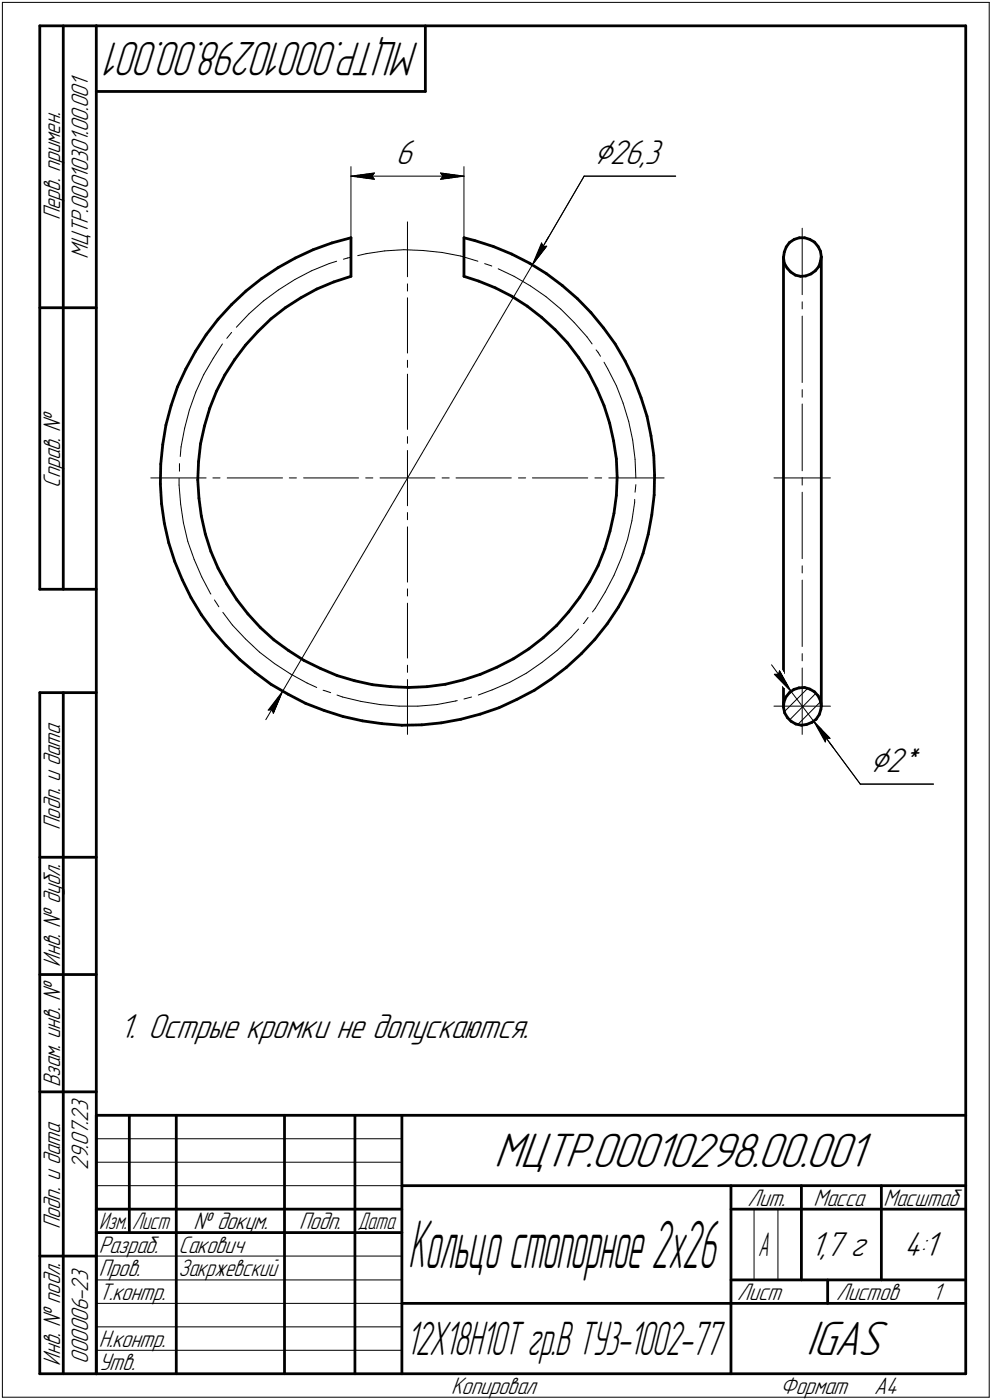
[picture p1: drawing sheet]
<svg xmlns="http://www.w3.org/2000/svg" width="211mm" height="298mm" viewBox="0 0 211 298" stroke-linecap="round" stroke-linejoin="round" font-family="sans-serif">
<g fill="none" stroke="#000" stroke-width=".59">
<path d="M8.5 5.5v120zM8.5 5.5h12zM13.5 5.5v120zM20.5 5.5v287zM20.5 5.5h185zM20.5 19.5h70zM90.5 5.5v14zM205.5 5.5v287zM55.6 59.4l3.6-2.4zM59.2 57l3.6-2.1zM62.8 54.9l3.8-1.7zM66.6 53.2l4-1.5z"/>
<path d="M70.6 51.7l4.1-1.1zM74.7 50.6v8.2zM98.7 50.6v8.2zM98.7 50.6l2.3 .6zM98.7 58.8l3.2 1.1zM101 51.2l4 1.3zM101.9 59.9l3.5 1.4zM105 52.5l3.9 1.6zM108.9 54.1l3.8 1.9zM112.7 56l3.5 2.3zM116.2 58.3l3.4 2.5zM166.7 54.9l.2 1.1z"/>
<path d="M166.7 54.7v95.7zM166.9 53.7l-.2 1.2zM166.9 56l.6 1.1zM167.3 52.6l-.4 1.1zM167.5 57.1l.7 .8zM168 51.6l1-.6zM168 51.6l-.7 1zM168.2 57.9l1 .7zM169 51l1.1-.4zM169.2 58.6l1.1 .2zM170.1 50.6h1.1zM170.3 58.8h1.1z"/>
<path d="M171.2 50.6l1.1 .4zM171.4 58.8l1.2-.5zM172.3 51l1 .6zM172.6 58.3l.9-.6zM173.3 51.6l.8 .9zM174.1 52.5l.5 1zM174.2 56.7l-.7 1zM174.6 53.5l.2 1.2zM174.6 55.6l-.4 1.1zM174.8 54.7l-.2 .9zM174.8 54.7v95.7zM8.5 65.5h12z"/>
<path d="M39.5 78.6l-1.7 3.8zM41.6 74.8l-2.1 3.8zM43.9 71.3l-2.3 3.5zM46.4 68l-2.5 3.3zM47.8 79.8l-1.7 3.5zM49.3 64.9l3-2.9zM49.3 64.9l-2.9 3.1zM50 76.5l-2.2 3.3zM52.2 73.5l-2.2 3zM52.3 62l3.3-2.6zM54.9 70.6l2.8-2.7zM54.9 70.6l-2.7 2.9z"/>
<path d="M57.7 67.9l3-2.4zM60.7 65.5l3.3-2.1zM64 63.4l3.4-1.8zM67.4 61.6l3.6-1.6zM71 60l3.7-1.2zM105.4 61.3l3.5 1.8zM108.9 63.1l3.3 2.1zM112.2 65.2l3 2.4zM115.2 67.6l2.9 2.6zM118.1 70.2l2.6 2.8zM119.6 60.8l3.3 2.8zM120.7 73l2.4 3.1z"/>
<path d="M122.9 63.6l2.8 2.9zM123.1 76.1l2.1 3.2zM125.2 79.3l1.8 3.5zM125.7 66.5l2.7 3.3zM128.4 69.8l2.5 3.4zM130.9 73.2l2.1 3.7zM133 76.9l1.9 3.8zM34.2 98.8l-.1 4.2zM34.6 94.7l-.4 4.1zM35.3 90.5l-.7 4.2zM36.4 86.4l-1.1 4.1zM37.8 82.4l-1.4 4z"/>
<path d="M42.2 98.3l-.1 3.9zM42.7 94.5l-.5 3.8zM43.5 90.7l-.8 3.8zM44.6 87l-1.1 3.7zM46.1 83.3l-1.5 3.7zM127 82.8l1.5 3.6zM128.5 86.4l1.2 3.7zM129.7 90.1l.9 3.8zM130.6 93.9l.5 3.8zM131.1 97.7l.2 3.9zM134.9 80.7l1.5 4zM136.4 84.7l1.3 3.9z"/>
<path d="M137.7 88.6l.8 4.2zM138.5 92.8l.6 4.1zM139.1 96.9l.2 4.3zM34.1 103l.3 4.3zM34.4 107.3l.6 4.1zM35 111.4l.9 4.2zM35.9 115.6l1.3 3.9zM37.2 119.5l1.6 3.9zM42.1 102.2l.2 3.9zM42.3 106.1l.5 3.8zM42.8 109.9l.9 3.8zM43.7 113.7l1.2 3.7z"/>
<path d="M44.9 117.4l1.5 3.6zM128.7 116.8l-1.4 3.7zM129.8 113.1l-1.1 3.7zM130.6 109.3l-.8 3.8zM131.1 105.5l-.5 3.8zM131.3 101.6l-.2 3.9zM136.8 117.9l-1.4 3.9zM137.9 113.8l-1.1 4.1zM138.7 109.6l-.8 4.2zM139.2 105.4l-.5 4.2zM139.3 101.2l-.1 4.2zM8.5 125.5h12z"/>
<path d="M38.8 123.4l1.8 3.9zM40.6 127.3l2.2 3.6zM42.8 130.9l2.5 3.4zM45.3 134.3l2.8 3.2zM46.4 121l1.9 3.4zM48.1 137.5l3 3zM48.3 124.4l2.1 3.3zM50.4 127.7l2.3 3zM52.7 130.7l2.7 2.9zM55.4 133.6l2.9 2.6zM58.3 136.2l3.1 2.3zM61.4 138.5l3.3 2.1z"/>
<path d="M112.5 138.2l3.1-2.4zM115.6 135.8l2.8-2.6zM121 130.3l-2.6 2.9zM123.4 127.2l-2.4 3.1zM125.5 123.9l-2.1 3.3zM126.6 136.1l-2.9 3.1zM127.3 120.5l-1.8 3.4zM129.2 132.8l-2.6 3.3zM131.6 129.3l-2.4 3.5zM133.6 125.6l-2 3.7zM135.4 121.8l-1.8 3.8zM8.5 147.5v145z"/>
<path d="M8.5 147.5h12zM13.5 147.5v145zM51.1 140.5l3.2 2.7zM54.3 143.2l3.4 2.5zM57.7 145.7l3.6 2.1zM61.3 147.8l3.7 2zM64.7 140.6l3.5 1.7zM65 149.8l4 1.5zM68.2 142.3l3.5 1.5zM69 151.3l4 1.3zM71.7 143.8l3.7 1.1zM73 152.6l4.1 .9z"/>
<path d="M75.4 144.9l3.8 .9zM77.1 153.5l4.2 .6zM79.2 145.8l3.9 .4zM81.3 154.1l4.2 .3zM83.1 146.2l3.9 .2zM85.5 154.4l4.2-.1zM87 146.4l3.8-.2zM89.7 154.3l4.2-.4zM90.8 146.2l3.9-.5zM93.9 153.9l4.1-.7zM94.7 145.7l3.9-.9zM98 153.2l4.2-1.1z"/>
<path d="M98.6 144.8l3.6-1.2zM102.2 152.1l4-1.4zM102.2 143.6l3.5-1.5zM105.7 142.1l3.5-1.8zM106.2 150.7l3.8-1.8zM109.2 140.3l3.3-2.1zM110 148.9l3.7-1.9zM113.7 147l3.6-2.4zM117.3 144.6l3.3-2.5zM120.6 142.1l3.1-2.9zM166.7 150.6l.3 1.2zM166.8 149.5l-.1 1.1z"/>
<path d="M167 151.8l.6 1zM167.2 148.4l-.4 1.1zM167.6 152.8l.7 .8zM168 147.5l.9-.7zM168 147.5l-.8 .9zM168.3 153.6l1 .6zM168.9 146.8l1.1-.3zM169.3 154.2l1.2 .2zM170 146.5l1.2-.1zM170.5 154.4l1.1-.1zM171.2 146.4l1.1 .3zM171.6 154.3l1.1-.5z"/>
<path d="M172.3 146.7l1 .6zM172.7 153.8l1-.6zM173.3 147.3l.8 .9zM174.1 148.2l.5 1.1zM174.3 152.1l-.6 1.1zM174.6 149.3l.2 1.1zM174.7 151l-.4 1.1zM174.8 150.4l-.1 .6zM8.5 182.5h12zM8.5 207.5h12zM8.5 232.5h12zM20.5 237.5h185z"/>
<path d="M20.5 237.5v55zM27.5 237.5v25zM37.5 237.5v55zM60.5 237.5v55zM75.5 237.5v55zM85.5 237.5v55zM20.5 257.5h65zM85.5 252.5h120zM155.5 252.5v40zM155.5 257.5h15zM170.5 252.5v20zM170.5 257.5h35z"/>
<path d="M187.5 252.5v20zM8.5 267.5h12zM20.5 262.5h65zM85.5 277.5h70zM155.5 277.5h50zM155.5 272.5h50zM176.1 272.5v5zM8.5 292.5h12zM20.5 292.5h185z"/>
</g>
<g fill="none" stroke="#000" stroke-width=".21">
<path d="M.5 .5v297zM.5 .5h210zM210.5 .5v297zM74.7 35.5v15.1zM74.7 37.5l5-.7zM74.7 37.5l5 .7zM74.7 37.5h24zM79.2 37.5l.5 .7zM79.7 36.8l-.5 .7zM93.7 38.2l5-.7zM93.7 36.8l.5 .7zM93.7 36.8l5 .7z"/>
<path d="M94.2 37.5l-.5 .7zM98.7 35.5v15.1zM124.3 37.5l-11 18.9zM124.3 37.5h19.5zM62.7 59.5l3.6-1.8zM66.3 57.7l3.7-1.6zM70 56.1l1.6-.5zM73.1 55.2l.8-.3zM73.9 54.9l.8-.1zM76.1 54.4l1.8-.4zM77.9 54l4-.6zM81.9 53.4l4-.2z"/>
<path d="M85.9 53.2l4.1 .1zM86.7 47.2v11.7zM90 53.3l4.1 .5zM94.1 53.8l3.9 .7zM98 54.5l3.7 1.1zM103.1 56.1l1.5 .5zM106 57.2l3.4 1.6zM109.4 58.8l3.5 2.1zM113.3 56.4l-53.2 90.8zM115.2 51.7l.4 .8zM115.2 51.7l-1.9 4.7zM115.6 52.5l.7-.1z"/>
<path d="M116.3 52.4l-3 4zM116.8 50.4l-3.5 6zM170.7 48.6v14.1zM43.3 79.8l-1.6 3.7zM45.4 76.3l-2.1 3.5zM47.3 73.2l-1.9 3.1zM49.3 70.8l-1 1.3zM53 66.8l3-2.7zM53 66.8l-2.7 2.9zM56 64.1l3.3-2.4zM59.3 61.7l3.4-2.2zM86.7 60.5v1.5z"/>
<path d="M86.7 63.4v11.8zM86.7 76.7v1.5zM86.7 79.7v11.7zM112.9 60.9l3.3 2.3zM116.2 63.2l3.1 2.6zM119.3 65.8l2.9 2.9zM122.2 68.7l2.7 3zM124.9 71.7l1.1 1.5zM126.8 74.5l.5 .5zM127.3 75l.5 .9zM128.5 77.1l.8 1.4zM129.3 78.5l1.8 3.6z"/>
<path d="M170.7 64.3v1.5zM170.7 67.3v14.1zM38.2 98.7v.5zM38.2 99.2v1.1zM38.5 95.2l-.1 2zM39.3 91.2l-.8 4zM40.3 87.3l-1 3.9zM41.7 83.5l-1.4 3.8zM86.7 93v1.4zM86.7 95.9v5.9zM131.1 82.1l1.5 3.8zM132.6 85.9l1.2 3.8z"/>
<path d="M133.8 89.7l.8 4zM134.6 93.7l.5 4.1zM135.1 97.8l.2 4zM170.7 83v1.6zM170.7 86v14.2zM32.1 101.8h11.8zM38.1 101.9v1.4zM38.1 103.3l.3 4.1zM38.4 107.4l.6 3.9zM39 111.3l1 4zM40 115.3l1.3 3.8zM41.3 119.1l1.6 3.8z"/>
<path d="M45.3 101.8h1.5zM48.3 101.8h11.8zM61.6 101.8h1.5zM64.6 101.8h11.7zM77.8 101.8h1.5zM80.9 101.8h5.8zM86.7 101.8h5.8zM86.7 112.2v11.8zM86.7 109.1v1.6zM86.7 101.8v5.9zM94.1 101.8h1.5zM97 101.8h11.8z"/>
<path d="M110.3 101.8h1.5zM113.3 101.8h11.8zM126.6 101.8h1.4zM129.5 101.8h11.8zM132.2 118.7l-1.6 3.8zM133.5 114.9l-1.3 3.8zM134.5 110.9l-1 4zM135 106.9l-.5 4zM135 106.3v.6zM135.3 103.2l-.2 1.6zM164.7 101.8h12zM170.7 101.7v1.6z"/>
<path d="M170.7 104.8v14.2zM42.9 122.9l1.9 3.5zM44.8 126.4l.1 .1zM45.6 127.8l1 1.4zM47.4 130.4l2 2.7zM49.4 133.1l2.8 3zM52.2 136.1l3 2.8zM55.2 138.9l3.2 2.4zM86.7 128.4v11.7zM86.7 125.4v1.5zM118.5 138.5l3-2.8zM123.1 133.9l-1.6 1.8z"/>
<path d="M124.1 132.8h.1M125.1 131.5l-.9 1.3zM126.7 129.5l-.6 .8zM128.8 126.1l-2.1 3.4zM130.6 122.5l-1.8 3.6zM170.7 120.5v1.5zM170.7 123.5v14.2zM170.7 139.2v1.5zM57.1 151.2l.7-.1zM57.8 151.1l.4 .8zM58.4 141.3l3.4 2.2zM60.1 147.2l-3 4z"/>
<path d="M60.1 147.2l-1.9 4.7zM60.1 147.2l-3.5 6zM61.8 143.5l3.6 2zM65.4 145.5l2 .9zM68.7 147l.4 .1zM69.1 147.1l1.3 .4zM71.7 148l1.2 .4zM72.9 148.4l3.9 1zM76.8 149.4l4.1 .6zM80.9 150l4 .4zM84.9 150.4h4zM86.7 144.7v11.7z"/>
<path d="M86.7 141.6v1.6zM88.9 150.4l4.1-.4zM93 150l3.9-.7zM96.9 149.3l.4-.1zM98.7 148.8l1.6-.4zM101.8 148l2.9-1.1zM104.7 146.9l3.8-1.6zM108.5 145.3l3.5-2zM112 143.3l3.3-2.2zM115.3 141.1l3.2-2.6zM164.2 141.6l4.1 5.6zM164.7 150.4h12z"/>
<path d="M164.8 143.6h.8zM164.8 143.6l3.5 3.6zM165.9 142.8l2.4 4.4zM165.9 142.8l-.3 .8zM166.9 151.6l5-5zM167.3 148.3l1.3-1.2zM168.3 147.2l4.8 6.4zM169.8 154.3l4.8-4.9zM170.7 142.2v14.2zM173.1 153.6l9.9 13.4zM173.1 153.6l2.5 4.4zM173.1 153.6l3.5 3.6z"/>
<path d="M173.1 153.6l4.2 5.6zM173.6 147.7l-5.6 5.6zM175.8 157.2l-.2 .8zM175.8 157.2h.8zM183 167h15.6zM20.5 247.5h65zM20.5 252.5h65zM20.5 242.5h65zM160.4 257.5v15zM165.5 257.5v15zM20.5 267.5h65zM20.5 272.5h65z"/>
<path d="M20.5 277.5h65zM.5 297.5h210zM20.5 282.5h65zM20.5 287.5h65z"/>
</g>
<g fill="#fff" stroke="#fff" stroke-width=".21">
<path d="M59.9 147.4h.2zM59.8 147.5h.3zM59.7 147.6h.4zM59.6 147.7h.5zM59.4 147.7h.7zM59.4 147.8h.7zM59.2 147.9h.8zM59.1 148h.9zM59 148.1h1zM58.8 148.2h1.2zM58.8 148.3h1.2zM58.6 148.3h1.4zM58.6 148.4h1.4zM58.5 148.5h1.4zM58.4 148.6h1.5zM58.3 148.7h1.6zM58.3 148.8h1.6zM58.3 148.8h1.6zM58.2 148.9h1.7zM58.1 149h1.8zM58.1 149.1h1.8zM58 149.2h1.9zM57.9 149.3h2zM57.8 149.4h2zM57.7 149.4h2.1zM57.7 149.5h2zM57.7 149.6h2zM57.6 149.7h2.1zM57.5 149.8h2.1zM57.5 149.9h2.1zM57.4 149.9h2.1zM57.3 150h2.2zM57.2 150.1h2.3zM57.2 150.2h2.2zM57.1 150.3h2.3zM57.1 150.4h2.3zM57 150.5h2.4zM56.9 150.5h2.4zM56.9 150.6h2.4zM56.8 150.7h2.5zM56.7 150.8h2.5zM56.6 150.9h2.6zM56.6 151h2.5zM56.6 151h2.5zM56.5 151.1h2.6zM56.4 151.2h2.6zM56.3 151.3h2.7zM56.5 151.4h2.4zM56.6 151.5h2.3zM56.7 151.6h2.1zM56.8 151.6h2zM57 151.7h1.8zM57.1 151.8h1.7zM57.2 151.9h1.6zM57.3 152h1.4zM57.5 152.1h1.2zM57.7 152.1h1zM57.8 152.2h.8zM58 152.3h.6zM58.2 152.4h.3zM58.3 152.5h.2z"/>
<path d="M115 51.1h.1zM115 51.2h.3zM114.9 51.3h.6zM114.9 51.4h.8zM114.8 51.5h1zM114.8 51.6h1.2zM114.8 51.6h1.3zM114.7 51.7h1.5zM114.7 51.8h1.7zM114.6 51.9h2zM114.6 52h2.1zM114.6 52.1h2.2zM114.6 52.2h2.4zM114.6 52.2h2.5zM114.5 52.3h2.6zM114.5 52.4h2.5zM114.4 52.5h2.5zM114.4 52.6h2.4zM114.4 52.7h2.4zM114.3 52.7h2.5zM114.3 52.8h2.4zM114.2 52.9h2.4zM114.2 53h2.4zM114.2 53.1h2.3zM114.1 53.2h2.3zM114.1 53.3h2.2zM114 53.3h2.2zM114 53.4h2.2zM114 53.5h2.2zM114 53.6h2.1zM114 53.7h2zM113.9 53.8h2.1zM113.9 53.8h2zM113.8 53.9h2zM113.8 54h1.9zM113.8 54.1h1.9zM113.7 54.2h2zM113.7 54.3h1.9zM113.6 54.4h1.9zM113.6 54.4h1.8zM113.5 54.5h1.9zM113.5 54.6h1.8zM113.5 54.7h1.7zM113.5 54.8h1.6zM113.5 54.9h1.6zM113.5 54.9h1.6zM113.5 55h1.5zM113.5 55.1h1.4zM113.5 55.2h1.3zM113.5 55.3h1.2zM113.5 55.4h1.1zM113.5 55.5h1.1zM113.5 55.5h.9zM113.5 55.6h.8zM113.5 55.7h.7zM113.4 55.8h.6zM113.4 55.9h.6zM113.4 56h.5zM113.4 56h.4zM113.4 56.1h.2zM113.4 56.2h.1z"/>
<path d="M126.3 29.2h15.4zM126.3 29.3h15.4zM126.3 29.4h15.4zM126.3 29.5h15.4zM126.3 29.5h15.4zM126.3 29.6h15.4zM126.3 29.7h15.4zM126.3 29.8h15.4zM126.3 29.9h15.4zM126.3 30h15.4zM126.3 30.1h15.4zM126.3 30.1h15.4zM126.3 30.2h15.4zM126.3 30.3h15.4zM126.3 30.4h15.4zM126.3 30.5h15.4zM126.3 30.6h15.4zM126.3 30.6h15.4zM126.3 30.7h15.4zM126.3 30.8h15.4zM126.3 30.9h15.4zM126.3 31h15.4zM126.3 31.1h15.4zM126.3 31.2h15.4zM126.3 31.2h15.4zM126.3 31.3h15.4zM126.3 31.4h15.4zM126.3 31.5h15.4zM126.3 31.6h15.4zM126.3 31.7h15.4zM126.3 31.7h15.4zM126.3 31.8h15.4zM126.3 31.9h15.4zM126.3 32h15.4zM126.3 32.1h15.4zM126.3 32.2h15.4zM126.3 32.3h15.4zM126.3 32.3h15.4zM126.3 32.4h15.4zM126.3 32.5h15.4zM126.3 32.6h15.4zM126.3 32.7h15.4zM126.3 32.8h15.4zM126.3 32.9h15.4zM126.3 32.9h15.4zM126.3 33h15.4zM126.3 33.1h15.4zM126.3 33.2h15.4zM126.3 33.3h15.4zM126.3 33.4h15.4zM126.3 33.4h15.4zM126.3 33.5h15.4zM126.3 33.6h15.4zM126.3 33.7h15.4zM126.3 33.8h15.4zM126.3 33.9h15.4zM126.3 34h15.4zM126.3 34h15.4zM126.3 34.1h15.4zM126.3 34.2h15.4zM126.3 34.3h15.4zM126.3 34.4h15.4zM126.3 34.5h15.4zM126.3 34.5h15.4zM126.3 34.6h15.4zM126.3 34.7h15.4zM126.3 34.8h15.4zM126.3 34.9h15.4zM126.3 35h15.4zM126.3 35.1h15.4zM126.3 35.1h15.4zM126.3 35.2h15.4zM126.3 35.3h15.4zM126.3 35.4h15.4zM126.3 35.5h15.4zM126.3 35.6h15.4zM126.3 35.6h15.4zM126.3 35.7h15.4zM126.3 35.8h15.4zM126.3 35.9h15.4zM126.3 36h15.4zM126.3 36.1h15.4zM126.3 36.2h15.4zM126.3 36.2h15.4zM126.3 36.3h15.4zM126.3 36.4h15.4z"/>
<path d="M84.2 29.4h5zM84.2 29.5h5zM84.2 29.5h5zM84.2 29.6h5zM84.2 29.7h5zM84.2 29.8h5zM84.2 29.9h5zM84.2 30h5zM84.2 30.1h5zM84.2 30.1h5zM84.2 30.2h5zM84.2 30.3h5zM84.2 30.4h5zM84.2 30.5h5zM84.2 30.6h5zM84.2 30.6h5zM84.2 30.7h5zM84.2 30.8h5zM84.2 30.9h5zM84.2 31h5zM84.2 31.1h5zM84.2 31.2h5zM84.2 31.2h5zM84.2 31.3h5zM84.2 31.4h5zM84.2 31.5h5zM84.2 31.6h5zM84.2 31.7h5zM84.2 31.7h5zM84.2 31.8h5zM84.2 31.9h5zM84.2 32h5zM84.2 32.1h5zM84.2 32.2h5zM84.2 32.3h5zM84.2 32.3h5zM84.2 32.4h5zM84.2 32.5h5zM84.2 32.6h5zM84.2 32.7h5zM84.2 32.8h5zM84.2 32.9h5zM84.2 32.9h5zM84.2 33h5zM84.2 33.1h5zM84.2 33.2h5zM84.2 33.3h5zM84.2 33.4h5zM84.2 33.4h5zM84.2 33.5h5zM84.2 33.6h5zM84.2 33.7h5zM84.2 33.8h5zM84.2 33.9h5zM84.2 34h5zM84.2 34h5zM84.2 34.1h5zM84.2 34.2h5zM84.2 34.3h5zM84.2 34.4h5zM84.2 34.5h5zM84.2 34.5h5zM84.2 34.6h5zM84.2 34.7h5zM84.2 34.8h5zM84.2 34.9h5zM84.2 35h5zM84.2 35.1h5zM84.2 35.1h5zM84.2 35.2h5zM84.2 35.3h5zM84.2 35.4h5zM84.2 35.5h5zM84.2 35.6h5zM84.2 35.6h5zM84.2 35.7h5zM84.2 35.8h5zM84.2 35.9h5zM84.2 36h5zM84.2 36.1h5zM84.2 36.2h5zM84.2 36.2h5zM84.2 36.3h5zM84.2 36.4h5z"/>
<path d="M79.6 36.3h.6zM79 36.4h1.2zM78.3 36.5h1.9zM77.7 36.6h2.5zM77.1 36.7h3.1zM76.5 36.7h3.7zM76.3 36.8h3.9zM76.1 36.9h4.1zM75.9 37h4.3zM75.7 37.1h4.5zM75.5 37.2h4.7zM75.3 37.3h4.9zM75.1 37.3h5.1zM74.9 37.4h5.3zM74.7 37.5h5.5zM74.9 37.6h5.3zM75.1 37.7h5.1zM75.3 37.8h4.9zM75.5 37.8h4.7zM75.7 37.9h4.5zM75.9 38h4.3zM76.1 38.1h4.1zM76.3 38.2h3.9zM76.5 38.3h3.7zM77.2 38.4h3zM78 38.4h2.2zM78.7 38.5h1.5zM79.5 38.6h.7z"/>
<path d="M93.2 36.3h.7zM93.2 36.4h1.3zM93.2 36.5h1.9zM93.2 36.6h2.6zM93.2 36.7h3.2zM93.2 36.7h3.7zM93.2 36.8h4zM93.2 36.9h4.2zM93.2 37h4.3zM93.2 37.1h4.6zM93.2 37.2h4.8zM93.2 37.3h4.9zM93.2 37.3h5.2zM93.2 37.4h5.4zM93.2 37.5h5.5zM93.2 37.6h5.4zM93.2 37.7h5.2zM93.2 37.8h4.9zM93.2 37.8h4.8zM93.2 37.9h4.6zM93.2 38h4.3zM93.2 38.1h4.2zM93.2 38.2h4zM93.2 38.3h3.7zM93.2 38.4h3.1zM93.2 38.4h2.3zM93.2 38.5h1.5zM93.2 38.6h.8z"/>
<path d="M165.9 142.2h.2zM165.9 142.2h.3zM165.7 142.3h.5zM165.6 142.4h.7zM165.5 142.5h.8zM165.4 142.6h1zM165.3 142.7h1.1zM165.2 142.7h1.3zM165 142.8h1.5zM164.9 142.9h1.6zM164.8 143h1.8zM164.7 143.1h1.9zM164.5 143.2h2.2zM164.4 143.3h2.3zM164.3 143.3h2.5zM164.2 143.4h2.6zM164 143.5h2.9zM164.1 143.6h2.8zM164.2 143.7h2.8zM164.3 143.8h2.7zM164.3 143.8h2.7zM164.4 143.9h2.7zM164.5 144h2.6zM164.6 144.1h2.6zM164.7 144.2h2.5zM164.8 144.3h2.5zM164.8 144.4h2.5zM164.9 144.4h2.5zM165 144.5h2.5zM165.1 144.6h2.4zM165.2 144.7h2.4zM165.3 144.8h2.3zM165.4 144.9h2.2zM165.4 144.9h2.2zM165.5 145h2.2zM165.6 145.1h2.1zM165.7 145.2h2.1zM165.8 145.3h2zM165.9 145.4h2zM165.9 145.5h2zM166 145.5h1.9zM166.1 145.6h1.9zM166.2 145.7h1.8zM166.3 145.8h1.7zM166.4 145.9h1.6zM166.5 146h1.6zM166.5 146h1.6zM166.6 146.1h1.5zM166.6 146.2h1.5zM166.8 146.3h1.3zM167 146.4h1.1zM167 146.5h1.1zM167.2 146.6h.9zM167.4 146.6h.8zM167.5 146.7h.7zM167.6 146.8h.6zM167.8 146.9h.4zM167.9 147h.4zM168.1 147.1h.2z"/>
<path d="M173.2 153.8h.3zM173.2 153.8h.4zM173.2 153.9h.5zM173.3 154h.5zM173.3 154.1h.7zM173.3 154.2h.9zM173.3 154.3h.9zM173.4 154.3h1zM173.4 154.4h1.1zM173.4 154.5h1.3zM173.4 154.6h1.4zM173.4 154.7h1.4zM173.5 154.8h1.4zM173.5 154.9h1.5zM173.5 154.9h1.6zM173.5 155h1.7zM173.6 155.1h1.7zM173.6 155.2h1.7zM173.6 155.3h1.8zM173.6 155.4h1.9zM173.6 155.4h2zM173.7 155.5h2zM173.7 155.6h2.1zM173.7 155.7h2.2zM173.8 155.8h2.1zM173.8 155.9h2.2zM173.9 156h2.2zM173.9 156h2.3zM174 156.1h2.3zM174.1 156.2h2.3zM174.1 156.3h2.3zM174.2 156.4h2.3zM174.2 156.5h2.4zM174.2 156.5h2.5zM174.2 156.6h2.6zM174.3 156.7h2.6zM174.4 156.8h2.6zM174.4 156.9h2.6zM174.5 157h2.6zM174.5 157.1h2.7zM174.6 157.1h2.7zM174.6 157.2h2.8zM174.7 157.3h2.7zM174.7 157.4h2.6zM174.8 157.5h2.3zM174.8 157.6h2.2zM174.8 157.6h2.1zM174.9 157.7h1.9zM174.9 157.8h1.7zM175 157.9h1.5zM175 158h1.4zM175.1 158.1h1.2zM175.2 158.2h1zM175.2 158.2h.9zM175.3 158.3h.7zM175.3 158.4h.6zM175.3 158.5h.5zM175.3 158.6h.4zM175.4 158.7h.2z"/>
<path d="M185.1 158.7h11.6zM185.1 158.7h11.6zM185.1 158.8h11.6zM185.1 158.9h11.6zM185.1 159h11.6zM185.1 159.1h11.6zM185.1 159.2h11.6zM185.1 159.3h11.6zM185.1 159.3h11.6zM185.1 159.4h11.6zM185.1 159.5h11.6zM185.1 159.6h11.6zM185.1 159.7h11.6zM185.1 159.8h11.6zM185.1 159.9h11.6zM185.1 159.9h11.6zM185.1 160h11.6zM185.1 160.1h11.6zM185.1 160.2h11.6zM185.1 160.3h11.6zM185.1 160.4h11.6zM185.1 160.4h11.6zM185.1 160.5h11.6zM185.1 160.6h11.6zM185.1 160.7h11.6zM185.1 160.8h11.6zM185.1 160.9h11.6zM185.1 161h11.6zM185.1 161h11.6zM185.1 161.1h11.6zM185.1 161.2h11.6zM185.1 161.3h11.6zM185.1 161.4h11.6zM185.1 161.5h11.6zM185.1 161.5h11.6zM185.1 161.6h11.6zM185.1 161.7h11.6zM185.1 161.8h11.6zM185.1 161.9h11.6zM185.1 162h11.6zM185.1 162.1h11.6zM185.1 162.1h11.6zM185.1 162.2h11.6zM185.1 162.3h11.6zM185.1 162.4h11.6zM185.1 162.5h11.6zM185.1 162.6h11.6zM185.1 162.6h11.6zM185.1 162.7h11.6zM185.1 162.8h11.6zM185.1 162.9h11.6zM185.1 163h11.6zM185.1 163.1h11.6zM185.1 163.2h11.6zM185.1 163.2h11.6zM185.1 163.3h11.6zM185.1 163.4h11.6zM185.1 163.5h11.6zM185.1 163.6h11.6zM185.1 163.7h11.6zM185.1 163.7h11.6zM185.1 163.8h11.6zM185.1 163.9h11.6zM185.1 164h11.6zM185.1 164.1h11.6zM185.1 164.2h11.6zM185.1 164.3h11.6zM185.1 164.3h11.6zM185.1 164.4h11.6zM185.1 164.5h11.6zM185.1 164.6h11.6zM185.1 164.7h11.6zM185.1 164.8h11.6zM185.1 164.8h11.6zM185.1 164.9h11.6zM185.1 165h11.6zM185.1 165.1h11.6zM185.1 165.2h11.6zM185.1 165.3h11.6zM185.1 165.4h11.6zM185.1 165.4h11.6zM185.1 165.5h11.6zM185.1 165.6h11.6zM185.1 165.7h11.6zM185.1 165.8h11.6zM185.1 165.9h11.6z"/>
</g>
<g fill="#000" stroke="#000" stroke-width=".21">
<path d="M74.7 37.5h4.5zM75.4 37.6h3.8zM75.9 37.7h3.4zM76.6 37.8h2.8zM77.2 37.8h2.2zM77.8 37.9h1.7zM78.5 38h1.1zM79.1 38.1h.6z"/>
<path d="M79.1 36.9h.6zM78.5 37h1.1zM77.8 37.1h1.7zM77.2 37.2h2.2zM76.6 37.3h2.8zM75.9 37.3h3.4zM75.4 37.4h3.8z"/>
<path d="M93.8 36.9h.6zM93.9 37h1.1zM94 37.1h1.7zM94 37.2h2.3zM94.1 37.3h2.8zM94.1 37.3h3.4zM94.2 37.4h3.9z"/>
<path d="M94.2 37.5h4.5zM94.2 37.6h3.9zM94.1 37.7h3.4zM94.1 37.8h2.8zM94 37.8h2.3zM94 37.9h1.7zM93.9 38h1.1zM93.8 38.1h.6z"/>
<path d="M115.1 52h.3zM115.1 52.1h.3zM115.1 52.2h.4zM115.1 52.2h.4zM115.1 52.3h.5zM115 52.4h.6zM115 52.5h.6zM114.9 52.6h.7zM114.9 52.7h.6zM114.8 52.7h.7zM114.8 52.8h.6zM114.8 52.9h.6zM114.7 53h.6zM114.7 53.1h.5zM114.6 53.2h.6zM114.6 53.3h.5zM114.6 53.3h.5zM114.6 53.4h.5zM114.6 53.5h.4zM114.5 53.6h.5zM114.5 53.7h.4zM114.4 53.8h.5zM114.4 53.8h.4zM114.4 53.9h.4zM114.3 54h.4zM114.3 54.1h.3zM114.2 54.2h.4zM114.2 54.3h.4zM114.2 54.4h.4zM114.1 54.4h.4zM114.1 54.5h.3zM114 54.6h.4zM114 54.7h.3zM114 54.8h.3zM114 54.9h.2zM114 54.9h.1zM113.9 55h.2zM113.9 55.1h.1zM113.8 55.2h.2zM113.8 55.3h.2zM113.8 55.4h.2zM113.7 55.5h.2zM113.6 55.6h.2zM113.5 55.8h.2z"/>
<path d="M115.6 52.5h.7zM115.6 52.6h.6zM115.5 52.7h.7zM115.5 52.7h.6zM115.4 52.8h.7zM115.4 52.9h.6zM115.3 53h.6zM115.2 53.1h.6zM115.2 53.2h.6zM115.1 53.3h.6zM115.1 53.3h.6zM115.1 53.4h.5zM115 53.5h.6zM115 53.6h.5zM114.9 53.7h.5zM114.9 53.8h.4zM114.8 53.8h.4zM114.8 53.9h.4zM114.7 54h.4zM114.6 54.1h.5zM114.6 54.2h.4zM114.6 54.3h.4zM114.6 54.4h.3zM114.5 54.4h.3zM114.4 54.5h.3zM114.4 54.6h.3zM114.3 54.7h.3zM114.3 54.8h.3zM114.2 54.9h.3zM114.1 54.9h.4zM114.1 55h.3zM114 55.1h.3zM114 55.2h.2zM114 55.3h.1zM114 55.4h.1zM113.9 55.5h.1zM113.8 55.5h.2zM113.7 55.7h.2z"/>
<path d="M59.6 147.9h.2zM59.5 148.1h.2zM59.4 148.2h.2zM59.4 148.3h.1zM59.4 148.3h.1zM59.3 148.4h.1zM59.2 148.5h.2zM59.1 148.6h.3zM59 148.7h.4zM59 148.8h.3zM58.9 148.8h.3zM58.8 148.9h.4zM58.8 149h.3zM58.8 149.1h.3zM58.7 149.2h.3zM58.6 149.3h.3zM58.5 149.4h.4zM58.5 149.4h.3zM58.4 149.5h.4zM58.3 149.6h.5zM58.3 149.7h.4zM58.3 149.8h.4zM58.2 149.9h.4zM58.1 149.9h.5zM58 150h.5zM57.9 150.1h.6zM57.9 150.2h.5zM57.8 150.3h.5zM57.7 150.4h.6zM57.7 150.5h.6zM57.7 150.5h.6zM57.6 150.6h.6zM57.5 150.7h.6zM57.4 150.8h.7zM57.4 150.9h.6zM57.3 151h.7zM57.2 151h.7zM57.1 151.1h.7z"/>
<path d="M59.8 147.8h.1zM59.7 148h.2zM59.6 148.2h.2zM59.5 148.3h.2zM59.5 148.3h.2zM59.4 148.4h.3zM59.4 148.5h.2zM59.4 148.6h.2zM59.4 148.7h.1zM59.3 148.8h.2zM59.2 148.8h.3zM59.2 148.9h.2zM59.1 149h.3zM59.1 149.1h.3zM59 149.2h.4zM58.9 149.3h.4zM58.9 149.4h.4zM58.8 149.4h.5zM58.8 149.5h.4zM58.8 149.6h.4zM58.7 149.7h.4zM58.7 149.8h.4zM58.6 149.9h.5zM58.6 149.9h.4zM58.5 150h.5zM58.5 150.1h.4zM58.4 150.2h.5zM58.3 150.3h.5zM58.3 150.4h.5zM58.3 150.5h.5zM58.3 150.5h.5zM58.2 150.6h.6zM58.1 150.7h.6zM58.1 150.8h.6zM58 150.9h.7zM58 151h.6zM57.9 151h.7zM57.8 151.1h.7zM57.9 151.2h.6zM57.9 151.3h.5zM58 151.4h.4zM58 151.5h.4zM58.1 151.6h.2zM58.1 151.6h.2z"/>
<path d="M164.8 143.6h.8zM164.8 143.7h.9zM164.9 143.8h.9zM165 143.8h.9zM165.1 143.9h.8zM165.2 144h.7zM165.3 144.1h.7zM165.4 144.2h.7zM165.4 144.3h.7zM165.5 144.4h.7zM165.6 144.4h.7zM165.7 144.5h.7zM165.8 144.6h.6zM165.9 144.7h.6zM165.9 144.8h.6zM166 144.9h.6zM166.1 144.9h.5zM166.2 145h.5zM166.3 145.1h.5zM166.4 145.2h.5zM166.5 145.3h.4zM166.5 145.4h.5zM166.6 145.5h.4zM166.7 145.5h.4zM166.8 145.6h.3zM166.9 145.7h.3zM167 145.8h.3zM167 145.9h.4zM167.1 146h.3zM167.2 146h.3zM167.3 146.1h.3zM167.4 146.2h.2zM167.5 146.3h.1zM167.6 146.4h.1zM167.6 146.5h.2zM167.7 146.6h.2z"/>
<path d="M165.9 143h.1zM165.8 143.1h.2zM165.8 143.2h.3zM165.8 143.3h.3zM165.7 143.3h.5zM165.7 143.4h.5zM165.7 143.5h.6zM165.6 143.6h.8zM165.7 143.7h.7zM165.8 143.8h.7zM165.9 143.8h.6zM165.9 143.9h.6zM165.9 144h.6zM166 144.1h.6zM166.1 144.2h.5zM166.1 144.3h.6zM166.2 144.4h.6zM166.3 144.4h.5zM166.4 144.5h.5zM166.4 144.6h.5zM166.5 144.7h.5zM166.5 144.8h.5zM166.6 144.9h.4zM166.6 144.9h.4zM166.7 145h.4zM166.8 145.1h.4zM166.9 145.2h.3zM166.9 145.3h.4zM167 145.4h.3zM167 145.5h.4zM167.1 145.5h.3zM167.1 145.6h.4zM167.2 145.7h.3zM167.3 145.8h.3zM167.4 145.9h.2zM167.4 146h.2zM167.5 146h.2zM167.6 146.1h.1zM167.6 146.2h.2zM167.6 146.3h.2zM167.7 146.4h.2zM167.9 146.6h.2z"/>
<path d="M173.5 154.2h.2zM173.7 154.4h.1zM173.7 154.6h.2zM173.8 154.7h.2zM173.8 154.8h.3zM173.9 154.9h.2zM173.9 154.9h.3zM174 155h.2zM174.1 155.1h.1zM174.1 155.2h.2zM174.2 155.3h.2zM174.2 155.4h.3zM174.2 155.4h.3zM174.2 155.5h.4zM174.3 155.6h.4zM174.3 155.7h.5zM174.4 155.8h.4zM174.5 155.9h.3zM174.5 156h.4zM174.6 156h.3zM174.6 156.1h.4zM174.7 156.2h.4zM174.7 156.3h.5zM174.8 156.4h.4zM174.8 156.5h.5zM174.8 156.5h.5zM174.9 156.6h.4zM174.9 156.7h.5zM175 156.8h.5zM175 156.9h.6zM175.1 157h.5zM175.1 157.1h.6zM175.2 157.1h.6zM175.2 157.2h.6zM175.3 157.3h.5zM175.3 157.4h.5zM175.3 157.5h.5zM175.4 157.6h.4zM175.4 157.6h.3zM175.5 157.7h.2zM175.5 157.8h.2z"/>
<path d="M173.7 154.3h.1zM173.7 154.3h.2zM173.8 154.4h.2zM173.8 154.5h.3zM173.9 154.6h.3zM174 154.7h.2zM174.1 154.8h.2zM174.1 154.9h.3zM174.2 154.9h.3zM174.2 155h.4zM174.2 155.1h.5zM174.3 155.2h.5zM174.4 155.3h.4zM174.5 155.4h.4zM174.5 155.4h.4zM174.6 155.5h.4zM174.7 155.6h.4zM174.8 155.7h.4zM174.8 155.8h.5zM174.8 155.9h.5zM174.9 156h.5zM174.9 156h.6zM175 156.1h.6zM175.1 156.2h.6zM175.2 156.3h.6zM175.2 156.4h.7zM175.3 156.5h.6zM175.3 156.5h.7zM175.3 156.6h.8zM175.4 156.7h.8zM175.5 156.8h.8zM175.6 156.9h.8zM175.6 157h.8zM175.7 157.1h.8zM175.8 157.1h.8z"/>
</g>
<text font-size="14.9" x="86.9" y="270.1">Кольцостопорное2х26</text>
<g font-size="10.9">
<text x="105.1" y="248.5">МЦТР.00010298.00.001</text>
<text x="171.5" y="288.5">IGAS</text>
</g>
<text font-size="10.8" x="89.3" y="9" transform="rotate(-180 89.3 9)">МЦТР.00010298.00.001</text>
<g font-size="10.6">
<text x="86.5" y="288.5">1</text>
<text x="88.4" y="288.5">2Х18Н10Т гр.В ТУ3-1002-77</text>
</g>
<g font-size="8.5">
<text x="126.3" y="34.9">Ç26,3</text>
<text x="185.1" y="164.4">Ç2*</text>
</g>
<g font-size="7.8">
<text x="84.2" y="35">6</text>
<text x="25.5" y="221">1. Острые кромки не допускаются.</text>
<text x="172.5" y="267.5">1,7 г</text>
<text x="192.4" y="267.5">4:1</text>
</g>
<text font-size="7.5" x="161.3" y="267.5">А</text>
<g font-size="5.4">
<text x="12.8" y="46.9" transform="rotate(-90 12.8 46.9)">Перв. примен.</text>
<text x="18.8" y="55.2" transform="rotate(-90 18.8 55.2)">МЦТР.00010301.00.001</text>
<text x="12.8" y="103.8" transform="rotate(-90 12.8 103.8)">Справ. №</text>
<text x="12.8" y="176.7" transform="rotate(-90 12.8 176.7)">Подп. и дата</text>
<text x="12.8" y="205.8" transform="rotate(-90 12.8 205.8)">Инв. № дубл.</text>
<text x="12.8" y="231.6" transform="rotate(-90 12.8 231.6)">Взам. инв. №</text>
<text x="18.8" y="249.1" transform="rotate(-90 18.8 249.1)">29.07.23</text>
<text x="159.1" y="256.8">Лит.</text>
<text x="173.1" y="256.8">Масса</text>
<text x="188" y="256.8">Масштаб</text>
<text x="12.8" y="261.7" transform="rotate(-90 12.8 261.7)">Подп. и дата</text>
<text x="41.2" y="261.8">№ докум.</text>
<text x="63.6" y="261.8">Подп.</text>
<text x="21" y="266.8">Разраб.</text>
<text x="38" y="266.8">Сакович</text>
<text x="21" y="271.8">Пров.</text>
<text x="38" y="271.8">Закржевский</text>
<text x="21" y="276.8">Т.контр.</text>
<text x="156.9" y="276.8">Лист</text>
<text x="177.9" y="276.8">Листов</text>
<text x="198.4" y="276.8">1</text>
<text x="21" y="286.8">Н.контр.</text>
<text x="12.8" y="290.8" transform="rotate(-90 12.8 290.8)">Инв. № подл.</text>
<text x="18.8" y="290.4" transform="rotate(-90 18.8 290.4)">000006-23</text>
<text x="21" y="291.8">Утв.</text>
<text x="96" y="296.8">Копировал</text>
<text x="166" y="296.8">Формат</text>
<text x="186" y="296.8">A4</text>
</g>
<g font-size="5.3">
<text x="21.1" y="261.8">Изм.</text>
<text x="28.1" y="261.8">Лист</text>
<text x="76.1" y="261.8">Дата</text>
</g>
</svg>
